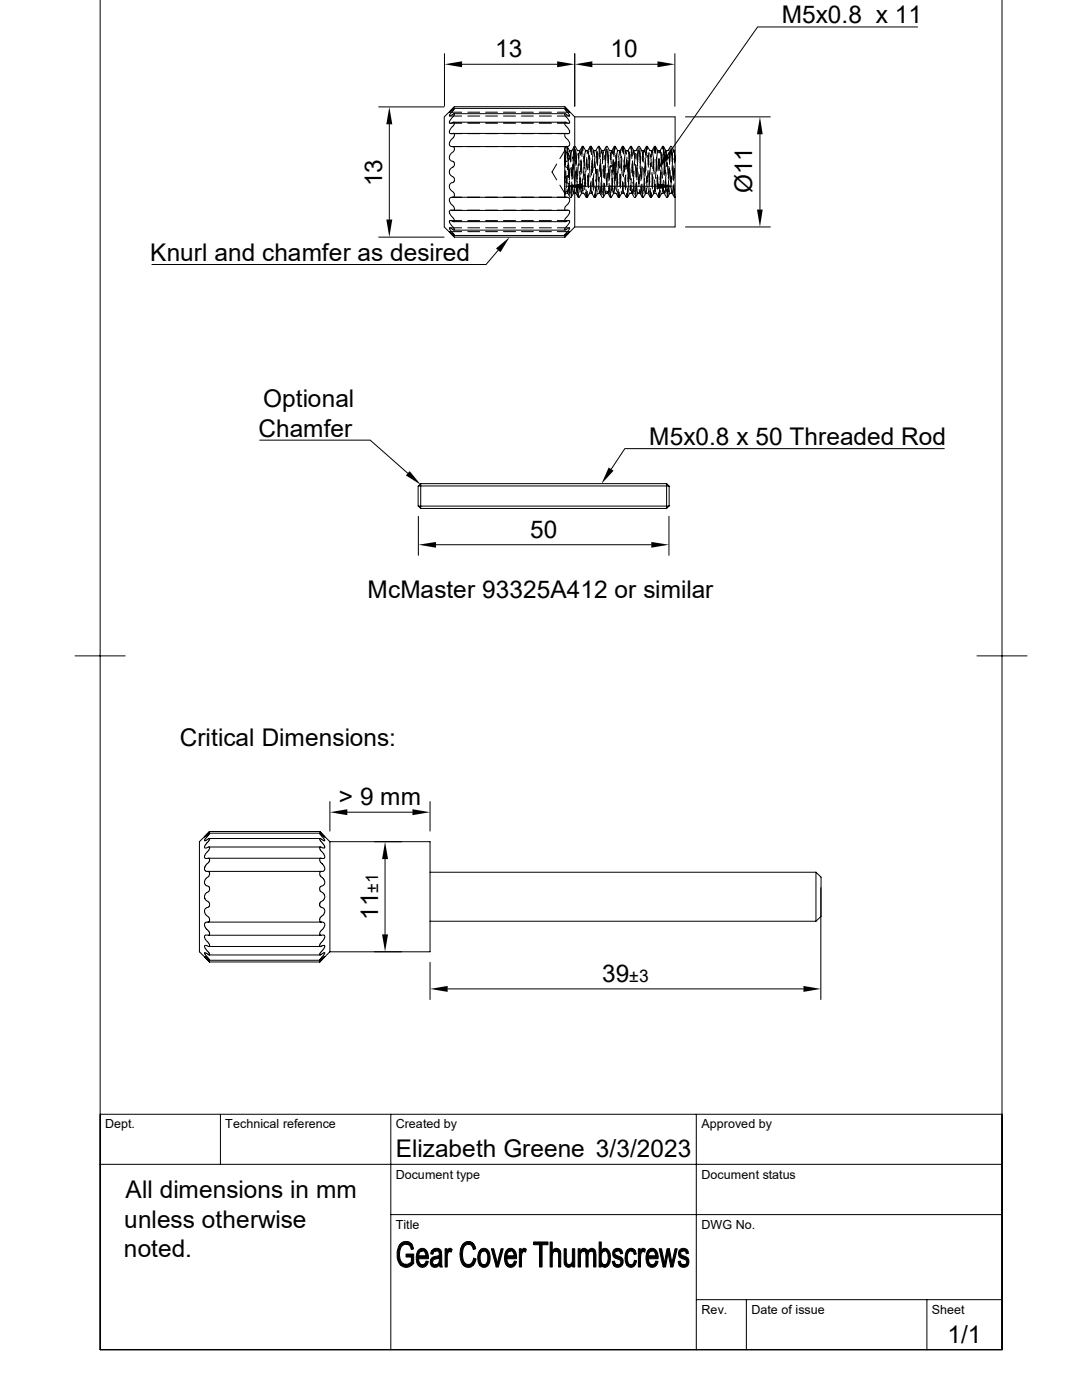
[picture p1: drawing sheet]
<svg xmlns="http://www.w3.org/2000/svg" width="216mm" height="279mm" viewBox="0 0 216 279" stroke-linecap="round" stroke-linejoin="round" font-family="sans-serif">
<g fill="none" stroke="#000" stroke-width=".2">
<path d="M20 0v269.4h179.9M88.7 10.7v10.5M92.2 12.8h19M114.7 10.7v10.5M118.2 12.8h13M134.7 10.7v10.5M183.1 5.4h-31.9l-18.1 25.7M199.9 0v269.4M75.6 21.3h13M77.7 24.8v19M89.7 22.4h2.4M89.7 23.2h2.4"/>
<path d="M89.8 24.6h2.3M90 26.7h2.1M90.2 39.4h22.9M90.5 26.6h22.4M90.6 24.4h22.2M90.6 22.7h22.1M90.6 21.6h22.1M90.7 21.3l-1 1.1 1-.8-.9 1.2a.19 .19 0 0 0-.2 .2 .19 .19 0 0 0 .2 .2 .19 .19 0 0 0 .2-.2l.5-.3a.31 .31 0 0 1-.1 .5l-.5 .7a.35 .35 0 0 0-.3 .4 .35 .35 0 0 0 .3 .3h.1a.43 .43 0 0 1 .7-.1l-.2 .6-.8 1a.45 .45 0 0 0 .1 .6 .45 .45 0 0 0 .6-.1l.3 .2-.1 .4-.7 .8-.2 .7a.64 .64 0 0 0 .8 .6l.2 .2-.1 .5-.8 .9-.1 .7 .3 .5 .6 .2 .1 .6-.2 .4-.7 .5-.1 .7 .2 .4 .7 .6 .1 .6-.2 .3-.7 .3-.1 .6 .2 .6 .7 .6 .1 .5a.72 .72 0 0 1-.8 .5l-.2 .3v.4l1 1.4-.1 .3-.3 .1a.48 .48 0 0 0-.6 .2 .48 .48 0 0 0 .2 .6l.6 .8 .2 .5a.47 .47 0 0 1-.7-.1 .3 .3 0 0 0-.4 .3 .3 .3 0 0 0 .2 .3l.7 .8 .2 .5h-.2l-.7-.4a.4 .4 0 0 0 .2 .6l.7 .9-1-.7 1 1M90.7 21.3l-2.1 2v22l2.1 2M90.7 21.3h22M93.3 22.4h2.4M93.3 26.7h2.4"/>
<path d="M93.3 23.2h2.4M93.3 24.6h2.4M96.9 22.4h2.4M96.9 26.7h2.4M96.9 23.2h2.4M96.9 24.6h2.4M100.5 22.4h2.4M100.5 26.7h2.4M100.5 23.2h2.4M100.5 24.6h2.4M104.1 22.4h2.3M104.1 26.7h2.3"/>
<path d="M104.1 23.2h2.3M104.1 24.6h2.3M107.6 22.4h2.4M107.6 26.7h2.4M107.6 23.2h2.4M107.6 24.6h2.4M111.1 32.7l-.9 1.6 .9 1.6M111.2 22.4h2.5M111.2 26.7h2.1M111.2 23.2h2.4M111.2 24.6h2.3M111.7 37l1 1.6"/>
<path d="M112.7 35.1v4.1M112.7 38.8v.2a.51 .51 0 0 0 .7 .4l.3 .3-.1 .6-.8 1-.1 .5a.64 .64 0 0 0 .8 .2l.2 .1-.1 .5-.9 1.2v.4h.3a.33 .33 0 0 1 .4-.2 .33 .33 0 0 1 .2 .4l-.7 1a.31 .31 0 0 0-.1 .5l.6-.3a.18 .18 0 0 1 .3-.1 .18 .18 0 0 1-.2 .3l-.7 .9-.1 .3 1-.8-.1 .2-.9 .9 2-2M112.7 21.3l.9 1 .1 .1-1-.8 .1 .3 .7 .9a.19 .19 0 0 1 .2 .2 .19 .19 0 0 1-.2 .2 .19 .19 0 0 1-.2-.2l-.5-.3a.34 .34 0 0 0-.1 .3 .34 .34 0 0 0 .2 .3l.5 .6a.39 .39 0 0 1 .3 .3 .39 .39 0 0 1-.2 .4l-.8-.2 .1 .6 .5 .6 .4 .7a.48 .48 0 0 1-.3 .4 .48 .48 0 0 1-.5-.1l-.2 .1v.5l.9 1.2 .1 .5a.83 .83 0 0 1-.9 .4l-.1 .7 .8 .9 .2 .7-.4 .5-.5 .2-.1 .8 .8 .6 .2 .8-.2 .4-.8 .6v.3v-2.9M112.7 37.5v1.3M112.7 31.1l.1 1.8M112.7 31.1v1.5M112.7 21.3l2 2M112.7 30.1l-1 1.6M112.7 34.1v1.5M112.8 38.5l-.1-2.5a.67 .67 0 0 0 .7 .6l.2 .2v.7l-.9 1v.3M112.9 30.1l-.2 2.4M112.9 38.5l-.2 .4"/>
<path d="M112.9 38.6h.4M112.9 34.1l.1 2.4M112.9 30.5l-.1 2.4M113 29.2l-.3 .6v1.3M113.1 29.3h.1l.2 2.1M113.1 29.5l.2 2.3M113.2 35.1l-.2 2.3M113.3 38.5l.5 .9h.2l.5-.9M113.3 33l.2 2.4M113.5 32.6l.1 2.3M113.5 31.5l-.2 2.4M113.5 37.1l-.2 1.4-.2-.8"/>
<path d="M113.5 36.6l.2 2.4M113.6 30.3l.1-.2 .2 2.1M113.6 36.1l.2 2.4M113.7 33.5l-.1 2.4M114 33.4l.1 2.4M114.1 36.3l-.1 2.4M114.1 30.1l-.1 .5-.2 1.7M114.2 36.8l-.2 2.4M114.2 37l.2 1.5 .2-.7M114.3 32.8l-.1 2.3M114.3 31.3l.2 2.4M114.4 33.3l-.1 2.3"/>
<path d="M114.5 38.6h.4M114.6 34.9l.1 2.4M114.6 29.2l-.3 2.4M114.6 29.2h.1M114.6 29.2l-.5 .9h-.4l-.5-.9-23 .1M114.6 29.7l-.1 2.4M114.7 23.3v22M114.7 23.3h20v22h-20M114.8 30.4l.1 2.3M114.8 29.2l.5 .9h.4M114.9 34.2l-.2 2.4M114.9 29.8l.1 2.4"/>
<path d="M114.9 38.5l.5 .9h.1M115 33.9l.1 2.4M115.1 33.4l.1 2.4M115.1 30.6l-.2 2.4M115.2 37.5l.2 1.9 .1-.4M115.2 36.3l-.1 1.6-.2 .6v-.1M115.3 37l.2 2.4M115.4 32.7l-.2 2.4M115.4 30.6l.2 2.4M115.7 34.2l.1 2.4M115.7 35.5l-.1 2.3M115.9 36l-.2 2.4"/>
<path d="M115.9 30.9l-.1-.7-.1-.1-.2 1.4M116 31.9l-.2 2.4M116 32.1l.1 2.4M116 32.4l-.1 2.4M116 38.6h.5M116.1 38.5l-.5 .9M116.2 37.2h15M116.2 35.7l.2 2.4M116.3 37l-.2 1.5-.2-.7M116.3 29.2h-.1l-.5 .9M116.4 30l-.2-.8-.2 1.5M116.4 29.2l.5 .9"/>
<path d="M116.5 29.5l-.2-.3-.2 2M116.5 31.2l.1 2.4M116.5 38.5l.5 .9h.1M116.5 33.4l-.1 2.4M116.5 30.7l.2 2.4M116.6 34.8l.2 2.4M116.8 34.3l.1 2.4M116.8 35.5l-.1 2.3M116.8 30.1h.5M116.9 37.8l.2 1.6 .2-.7M116.9 30.3l-.1-.2-.2 2.1M117.1 31.9l-.2 2.3"/>
<path d="M117.1 31.5l.1 2.3M117.2 38.2l-.1 1.2-.3-1M117.2 30.7l.1-.6 .2 1.7M117.3 35l.2 2.4M117.4 34.6l-.1 2.4M117.5 35.1l-.1 2.4M117.6 31.1l-.1 2.3M117.6 33l.2 2.3M117.6 38.6h.5M117.7 31.5l-.1 2.4M117.7 29.8l.2-.6 .1 1.7M117.8 30.3l.2-1.1 .1 1.2"/>
<path d="M117.8 29.2l-.5 .9M117.8 29.2h.1M117.9 36.5l.2 2.1 .1-.4M117.9 36.2l-.2 2.2-.5 1M118 29.2l.5 .9M118.1 38.5l.5 .9M118.1 32l.1 2.4M118.2 32.6l-.2 2.4M118.2 31.6l.1 2.4M118.3 35.6l.1 2.4M118.4 35.2l.1 2.3M118.4 30.1h.5"/>
<path d="M118.5 34.7l-.2 2.3M118.6 31.1l-.1-.9-.1-.1-.2 1.3M118.6 39.4h.1M118.7 31.1l-.2 2.4M118.7 32.3l.2 2.4M118.9 37.3l-.2 2.1-.2-.2M119 37.8l-.2 1.6-.2-.7M119 30.2l.2 2.4M119 35.9l.2 2.3M119 33.8l-.1 2.4M119.2 34.2l-.2 2.4M119.3 30.2l-.2 2.4"/>
<path d="M119.3 33.8l.1 2.4M119.3 38.6h.4M119.3 38.5l-.5 .9M119.3 30.6l-.1 2.4M119.4 29.2l-.5 .9M119.4 29.2h.1l.6 .9M119.5 29.4l.1-.2 .2 2.1M119.5 29.3l.2 2.4M119.5 37.3l.2 1.2 .2-1.1M119.6 35.3l-.2 2.4M119.7 38.5l.5 .9M119.8 32.9v2.4"/>
<path d="M119.8 31.8l-.1 2.4M119.8 32.5l.2 2.4M119.9 36.4l.2 2.4M119.9 30.6l.2-.5 .2 1.8M120.1 36.1l.1 2.3M120.1 30.1h.4M120.1 33.8l-.1 2.4M120.4 33.1l.1 2.4M120.4 30.3l-.2 2.3M120.5 36.5l-.2 2.4M120.6 36.9l-.2 2.3M120.6 36.7l.2 1.8 .2-.4"/>
<path d="M120.7 32.9l-.1 2.4M120.7 31l.2 2.4M120.8 33.3l-.1 2.4M120.9 38.6h.4M120.9 34.6l.2 2.4M120.9 38.5l-.5 .9h-.2M120.9 29.4l-.2 2.3M121 29.2l-.5 .9M121 29.8l-.1 2.3M121 29.2h.2l.5 .9h.4l.5-.9h.2l.5 .9h.4l.5-.9h.1M121.2 30.1l.1 2.4M121.2 34.5l-.1 2.4"/>
<path d="M121.3 29.8l.2 2.4M121.3 38.5l.5 .9h.2l.5-.9M121.4 33.7l.1 2.4M121.5 33.4l.1 2.4M121.5 31l-.2 2.4M121.5 36.6l-.2 1.9-.1-.3M121.6 37.3l.2 2.1 .1-.2M121.7 37l.2 2.3M121.8 30.4l.2 2.3M121.8 33l-.2 2.4M122 33.9l.2 2.4M122.1 35.6l-.1 2.5"/>
<path d="M122.2 30.6l-.1-.5-.2 1.7M122.3 36l-.2 2.4M122.3 32.1l-.1 2.4M122.3 31.8l.2 2.4M122.4 32.4l-.1 2.4M122.5 38.6h.4M122.6 35.4l.2 2.4M122.7 37.3l-.2 1.2-.2-1M122.7 29.8l-.1-.6-.2 1.7M122.9 29.5l-.2-.3-.2 2M122.9 31l.1 2.4M122.9 33.7l-.1 2.4"/>
<path d="M122.9 38.5l.5 .9h.2l.5-.9M122.9 30.6l.2 2.4M123 34.6l.1 2.4M123.1 34.2l.2 2.4M123.2 38.1l.2 1.3 .2-1M123.2 35.8l-.2 2.3M123.2 30.1l-.2 2.4M123.4 37.8l.1 1.6 .2-.7M123.4 32.2l-.1 2.4M123.4 31.2l.2 2.3M123.5 31l.2-.9 .2 1.4M123.7 34.7l.1 2.4"/>
<path d="M123.8 34.8l-.1 2.4M123.9 35.2l-.1 2.3M124 31.2l-.1 2.4M124 32.7l.2 2.4M124.1 31.6l-.1 2.4M124.1 30l.1-.8 .2 1.5M124.1 38.6h.4M124.2 36.2l.2 1.9 .1 .4M124.3 36.5l-.2 2-.1-.2M124.4 29.2l.5 .9h.4M124.5 38.5l.5 .9h.1l.6-.9M124.5 30.3l-.2-1.1-.1 1.2"/>
<path d="M124.5 31.9l.1 2.4M124.5 32.9l-.1 2.4M124.6 31.5l.1 2.4M124.7 35.5l.1 2.3M124.8 35.1l.1 2.3M124.9 34.9l-.2 2.4M125 30.8l-.2-.7-.2 1.6M125.1 31.4l-.2 2.3M125.1 32l.2 2.3M125.3 37.5l-.2 1.9-.2-.4M125.3 30.2v-.1l.1 .4 .2 1.8M125.3 37.9l-.1 1.5-.2-.8"/>
<path d="M125.3 35.5l.2 2.4M125.4 33.9l-.1 2.4M125.6 34.3l-.2 2.4M125.6 30.3l-.1 2.4M125.6 33.5l.2 2.4M125.6 38.6h.5M125.7 30.8l-.1 2.3M125.9 29.6l.1-.4 .2 1.9M125.9 29.3l.2 2.3M125.9 37l.2 1.6 .2-.9M125.9 29.2h-.1l-.5 .9M126 35.6l-.2 2.4"/>
<path d="M126 29.2l.5 .9M126.1 38.5l.5 .9M126.2 32.8l.1 2.4M126.2 32.1l-.1 2.4M126.2 32.3l.2 2.4M126.3 36.4l.2 2.3M126.3 30.9l.2-.8 .2 1.5M126.4 35.9l.2 2.4M126.4 30.1h.5M126.5 34.2l-.1 2.3M126.8 30.6l-.2 2.4M126.8 32.8l.1 2.4"/>
<path d="M126.9 36.6l-.2 2.3M127 37.1l-.1 1.9-.1 .4h-.2M127 36.4l.3 2.2v-.2M127 30.7l.3 2.4M127.1 33l-.1 2.4M127.2 33.5l-.1 2.4M127.3 38.6h.4M127.3 34.3l.2 2.4M127.3 38.5l-.5 .9M127.3 29.4l-.1 2.4M127.4 29.9l-.1 2.4M127.6 29.2h-.2l-.5 .9"/>
<path d="M127.6 30.1l.1 2.4M127.6 29.2l.5 .9M127.6 29.6l.2 2.4M127.6 34.8l-.1 2.4M127.7 38.5l.5 .9h.2l.5-.9M127.8 33.7l.1 2.4M127.9 33.1l.1 2.5M127.9 31.3l-.2 2.4M127.9 36.9l-.2 1.6-.1-.7M128 37.3l.2 2.1 .1-.2M128.1 36.7l.2 2.4M128.2 33.3l-.2 2.4"/>
<path d="M128.4 33.6l.2 2.3M128.6 35.7l-.2 2.4M128.6 30.4l-.1-.3-.3 2M128.7 36.2l-.2 2.4M128.7 37.1l.2 1.4 .1-.9M128.7 32.1l-.1 2.4M128.7 31.5l.2 2.5M128.8 32.6l-.1 2.4M128.9 38.6h.4M128.9 35.1l.2 2.4M129 29.2l-.5 .9h-.4l.3 2.3M129 29.2h.2l.5 .9"/>
<path d="M129.2 29.8l-.2-.6-.2 1.7M129.2 29.3l-.1-.1-.1 .4-.1 1.9M129.2 31l.2 2.4M129.3 34l-.2 2.4M129.3 38.5l.5 .9M129.3 30.5l.2 2.4M129.4 34.5l.1 2.4M129.5 34l.2 2.4M129.5 30.5l-.1 2.4M129.6 36.1l-.2 2.3M129.6 38.1l.2 1.3 .2-1M129.8 37.6l.1 1.8 .2-.5"/>
<path d="M129.8 32.5l-.1 2.4M129.8 30.9l.2 2.3M130.1 34.4l.1 2.4M130.2 34.8l-.2 2.5M130.3 35.3l-.1 2.4M130.3 31.2l-.2-1.1-.2 1.2M130.4 31.3l-.1 2.4M130.4 32.3l.2 2.4M130.5 31.7l-.2 2.4M130.5 30.1l.1-.9 .2 1.4M130.5 38.6h.4M130.5 38.5l-.5 .9h-.2"/>
<path d="M130.6 35.9l.2 2.4M130.6 29.2l-.5 .9h-.4M130.6 29.2h.2l.5 .9h.4l.5-.9h.2l.5 .9h.4M130.7 36.8l-.2 1.7-.2-.5M130.9 30.2l-.2-1-.1 1.4M130.9 31.8l.1 2.4M130.9 33.2l-.1 2.4M131 31.4l.1 2.3M131.1 35.4l.1 2.4M131.2 34.9l.1 2.4M131.2 35.3l-.1 2.3M131.4 30.5l-.1-.4-.3 1.9"/>
<path d="M131.5 31.7l-.2 2.4M131.5 31.7l.2 2.3M131.6 30.5l.1-.4 .3 1.9M131.7 37.6l-.3 1.8-.1-.5M131.7 38l-.1 1.4-.2-.9M131.7 35.2l.2 2.4M131.8 34l-.1 2.4M132 34.4l-.2 2.4M132 30.4l-.1 2.5M132 33.2l.2 2.4M132.1 38.5l-.5 .9h-.2l-.5-.9M132.1 38.6h.4"/>
<path d="M132.2 30.9l-.2 2.3M132.2 29.3v-.1l.1 .3 .2 2M132.2 29.7l.2-.5 .2 1.9M132.2 36.7l.3 1.8 .1-.5M132.4 36l-.2 2.4M132.5 38.5l.5 .9h.1M132.5 32.6l.2 2.4M132.6 32.4l-.2 2.4M132.6 32.3l.2 2.3M132.7 31.2l.2-1.1 .2 1.2M132.7 36.2l.2 2.4M132.8 35.8l.2 2.4"/>
<path d="M132.9 34.4l-.1 2.4M133.1 30.9l-.1 2.3M133.1 32.5l.2 2.3M133.3 36.7l-.2 2.4M133.4 37.1l-.1 1.7-.2 .6M133.4 36l.2 2.4M133.4 30.4l.2 2.4M133.5 33.2l-.2 2.4M133.6 33.6l-.1 2.3M133.7 34l.2 2.4M133.7 38.5l-.5 .9M133.7 38.6h.4"/>
<path d="M133.7 29.6l-.1 2.4M133.8 30l-.2 2.4M133.9 29.9l.2 2.4M133.9 29.2h-.1l-.5 .9M134 29.2l.5 .9M134 35.1l-.1 2.4M134.1 29.5l.1 2.4M134.1 38.5l.6 .9M134.2 33.5l.1 2.4M134.2 31.6l-.1 2.4M134.3 33.1l.1 2.4M134.3 37.2l-.1 1.3-.3-1"/>
<path d="M134.4 30.4l.1-.3 .2 1.4-.1 1M134.5 30.1h.2M134.5 36.7l.2 2.7-.2-.5-.1-1.9M134.5 33.7l-.1 2.3M136.8 23.3h16.9M151.6 26.8v15M75.6 47.3h13M89.7 46.2h2.4M89.7 45.5h2.4M89.8 44h2.3M90 42h2.1M90.5 42h22.4"/>
<path d="M90.6 44.2h22.2M90.6 45.9h22.1M90.6 47h22.1M90.7 47.3h22M93.3 46.2h2.4M93.3 44h2.4M93.3 42h2.4M93.3 45.5h2.4M96.9 46.2h2.4M96.9 44h2.4M96.9 42h2.4M96.9 45.5h2.4"/>
<path d="M99.4 50l-2.4 2.8h-66.7M100.5 46.2h2.4M100.5 44h2.4M100.5 42h2.4M100.5 45.5h2.4M104.1 46.2h2.3M104.1 44h2.3M104.1 42h2.3M104.1 45.5h2.3M107.6 46.2h2.4M107.6 44h2.4M107.6 42h2.4"/>
<path d="M107.6 45.5h2.4M111.2 46.2h2.5M111.2 44h2.3M111.2 42h2.1M111.2 45.5h2.4M136.8 45.3h16.9M51.8 87.8h22.1l7.5 6.6M83.5 97h50M83.9 96.5v5M83.9 96.5l-.5 .5v4l.5 .5M83.9 96.5h49.1M133 96.5v5"/>
<path d="M133 96.5l.5 .5v4l-.5 .5h-49.1M188.4 89.5h-63.7l-2.7 4.1M83.5 101h50M83.5 103v7.8M87 108.7h43M133.5 103v7.8M15 130.9h10M194.9 130.9h10M65.8 160v5.9M85.8 160v5.9M41.5 173.9h22.6M41.6 171.3h22.4"/>
<path d="M41.7 169h22.2M41.7 167.3h22.2M41.8 166.3h22M41.8 165.9l-1 1.1 1-.7-.9 1.2a.17 .17 0 0 0-.1 .3 .17 .17 0 0 0 .3-.1l.6-.4 .1 .1-.1 .5-.7 .8a.32 .32 0 0 0-.2 .4 .32 .32 0 0 0 .5 .1 .33 .33 0 0 1 .5 0l-.1 .5-.7 .7-.2 .5a.57 .57 0 0 0 .9 .4l.1 .1v.5l-.8 .8-.2 .5 .1 .5 .8 .2 .1 .3-.1 .6-.7 .6-.2 .5 .2 .7 .7 .3 .1 .3-.1 .7-.6 .3-.3 .6 .1 .6 .8 .6 .1 .4-.1 .5-.7 .4-.2 .4 .1 .7 .8 .7 .1 .3-.1 .6h-.6l-.3 .4 .1 .6 .7 .7 .2 .5-.1 .4h-.4a.47 .47 0 0 0-.5 .3 .47 .47 0 0 0 .2 .6l.8 1.1v.3l-.4-.1a.34 .34 0 0 0-.6-.1 .34 .34 0 0 0 .2 .6l.7 .9 .1 .3-.1 .1-.6-.4a.18 .18 0 0 0-.3 0 .18 .18 0 0 0 .1 .3l.9 1.1-1-.7 1 1.1M41.8 165.9l-2 2.1v21.9l2 2.1M41.8 165.9h22M63.8 165.9l1 1.1-1-.7 .8 1a.28 .28 0 0 1 .2 .2 .28 .28 0 0 1-.2 .3l-.8-.5 .1 .4 .8 1.2a.26 .26 0 0 1 0 .3 .26 .26 0 0 1-.4 0l-.5-.2v.4l.8 1.1 .2 .4a.57 .57 0 0 1-.9 .4l-.1 .1v.5l.8 .8 .2 .5v.3l-.2 .4h-.7l-.1 .3 .1 .6 .7 .6 .2 .5-.1 .6-.7 .4-.2 .3 .1 .6 .7 .6 .2 .4-.2 .8-.6 .4-.2 .3 .1 .6 .6 .3 .3 .5-.2 .7-.6 .6-.2 .4 .1 .5 .7 .2 .2 .3-.2 .9-.6 .5-.2 .4 .1 .4h.4a.44 .44 0 0 1 .5 .3 .44 .44 0 0 1-.2 .5l-.8 1.2v.3l.6-.2a.29 .29 0 0 1 .4 .1 .29 .29 0 0 1-.1 .4l-.8 1-.1 .4 .8-.5a.3 .3 0 0 1 .2 .3 .3 .3 0 0 1-.3 .3l-.7 .9 1-.7-1 1.1 2-2.1M63.8 165.9l2 2.1M65.8 168v21.9M65.8 168h20v21.9h-20M69.3 162.1h13M76.8 171.4v15.1"/>
<path d="M85.8 174.1h77M162.8 174.1v9.8M162.8 174.1l1 .9v7.9l-1 1h-77M163.8 177.2v22.3M41.5 184h22.6M41.6 186.6h22.4M41.7 188.9h22.2M41.7 190.6h22.2M41.8 191.6h22M41.8 192h22M85.8 192.1v7.4M89.3 197.4h71"/>
<path d="M20 232.4h179.9M44 222.4v10M78 222.4v47M138.9 222.4v47M199.9 222.4h-179.9v47h179.9M78 242.4h121.9M138.9 259.4h61M148.9 259.4v10M185 259.4v10"/>
</g>
<g fill="#000" stroke="#000" stroke-width=".2">
<path d="M79.9 248.2a1.59 1.59 0 0 1 2.3 .1h-1.2a1.61 1.61 0 0 0-1.3 2 1.7 1.7 0 0 0 1.2 2l-1.1 .1a3.8 3.8 0 0 1 .1-4.2z" fill-rule="evenodd"/>
<path d="M81 248.3h1.2l.3 1-.4 .1a1.06 1.06 0 0 0-1.1-1.1z" fill-rule="evenodd"/>
<path d="M81 250.3h1.5v1.9a1.68 1.68 0 0 1-2.7 .2l1.5-.1 .8-.5v-.9h-1.1z" fill-rule="evenodd"/>
<path d="M83.4 249.6h.9l-.6 .4-.2 .7h2v.5h-2l.2 .9 .6 .3h-.9a3 3 0 0 1 0-2.8z" fill-rule="evenodd"/>
<path d="M83.5 249.5a1.15 1.15 0 0 1 1.4-.2 1.15 1.15 0 0 1 .5 1.3l.1 .1h-2h1.5l-.2-.7-.2-.3-1.2-.1z" fill-rule="evenodd"/>
<path d="M83.4 252.4h1.1l.3-.2 .2-.5 .5 .1a1.14 1.14 0 0 1-.8 1.1 1.14 1.14 0 0 1-1.3-.5z" fill-rule="evenodd"/>
<path d="M86.1 249.6h.9l-.4 .2-.2 .5-.5-.1z" fill-rule="evenodd"/>
<path d="M86.1 251.2l.2-.2 1.3 .1a1.41 1.41 0 0 0-1.3 .7v.1a.51 .51 0 0 0 .6 .5l.7 .1a1.02 1.02 0 0 1-1.4 .2 1.02 1.02 0 0 1-.2-1.4z" fill-rule="evenodd"/>
<path d="M86.4 249.4a1.09 1.09 0 0 1 1.3-.1 1.09 1.09 0 0 1 .4 1.2v1.9l.2 .5h-.5l-.1-.5h-.5l.4-.5 .1-.9h-1.4l.7-.3a.56 .56 0 0 0 .7-.5 .56 .56 0 0 0-.7-.6h-.9z" fill-rule="evenodd"/>
<path d="M86.9 252.4h.8z" fill-rule="evenodd"/>
<path d="M88.8 249.2h.4v.6h.5a1.11 1.11 0 0 0-.5 1.2v1.9h-.4z" fill-rule="evenodd"/>
<path d="M89.4 249.4a.5 .5 0 0 1 .8-.1l-.2 .6-.8-.1z" fill-rule="evenodd"/>
<path d="M92.4 248.3a1.37 1.37 0 0 1 2.1 0h-1a1.75 1.75 0 0 0-1.2 2.1 1.58 1.58 0 0 0 1.1 1.9l1.1 .1a1.47 1.47 0 0 1-1.6 .4 1.47 1.47 0 0 1-1-1.3l-.1-1.2a3.1 3.1 0 0 1 .6-2z" fill-rule="evenodd"/>
<path d="M94.5 251.1l.5 .1-.4 1.1h-1.2a1.17 1.17 0 0 0 1.1-1.2z" fill-rule="evenodd"/>
<path d="M93.5 248.3h1l.4 .9-.5 .2-.4-.9z" fill-rule="evenodd"/>
<path d="M95.7 249.6h.9a1.49 1.49 0 0 0-.8 2l.3 .6 .5 .2h-.9a3 3 0 0 1 0-2.8z" fill-rule="evenodd"/>
<path d="M95.7 249.6a1.17 1.17 0 0 1 1.4-.3 1.17 1.17 0 0 1 .6 1.2 1.83 1.83 0 0 1-1.1 2.4l-.5-.1-.4-.4h.9a1.46 1.46 0 0 0 .7-1.8l-.4-.9z" fill-rule="evenodd"/>
<path d="M98 249.2h.5l.7 2.9-.2 .8z" fill-rule="evenodd"/>
<path d="M100 249.2h.4l-1 3.7h-.4z" fill-rule="evenodd"/>
<path d="M101 249.6h.9l-.5 .3-.2 .8h1.9v.5h-2l.2 .9 .3 .2 .3 .1h-.9a3 3 0 0 1 0-2.8z" fill-rule="evenodd"/>
<path d="M101.3 249.3a1.19 1.19 0 0 1 1.3 .1 1.19 1.19 0 0 1 .4 1.2l.1 .1h-1.9h1.4l-.2-.7-.2-.3-1.2-.1z" fill-rule="evenodd"/>
<path d="M101 252.4h1.1l.3-.2 .2-.5 .5 .1a1.15 1.15 0 0 1-.8 1 1.15 1.15 0 0 1-1.3-.4z" fill-rule="evenodd"/>
<path d="M103.6 249.2h.4v.6h.6a1.11 1.11 0 0 0-.5 1.2v1.9h-.5z" fill-rule="evenodd"/>
<path d="M104.2 249.4a.5 .5 0 0 1 .8-.1l-.1 .6-.9-.1z" fill-rule="evenodd"/>
<path d="M106.5 247.9h2.8v.5h-1.1v4.5h-.5v-4.5h-1.2z" fill-rule="evenodd"/>
<path d="M109.8 247.9h.4v1.7l1.6 .1h-1.1l-.3 .3-.2 .7v2.2h-.4z" fill-rule="evenodd"/>
<path d="M110.4 249.4a.81 .81 0 0 1 1.4 .3l-1.6-.1z" fill-rule="evenodd"/>
<path d="M110.9 249.7h.9v.2l.1 3h-.4l-.1-2.8-.2-.4z" fill-rule="evenodd"/>
<path d="M112.6 249.2h.4v2.7a.5 .5 0 0 0 .5 .5h.7a.91 .91 0 0 1-1.2 .4 .91 .91 0 0 1-.4-1.1z" fill-rule="evenodd"/>
<path d="M113.5 252.4l.8-.1-.1 .1z" fill-rule="evenodd"/>
<path d="M114.2 249.2h.5v3.7h-.4v-.6h-.4l.3-.7z" fill-rule="evenodd"/>
<path d="M115.4 249.2h.3v.5l.5 .1-.4 .6v2.5h-.4z" fill-rule="evenodd"/>
<path d="M115.8 249.6l.7 .1h-.8z" fill-rule="evenodd"/>
<path d="M116 249.4a.76 .76 0 0 1 .7-.3 .76 .76 0 0 1 .6 .7l-1.5-.2z" fill-rule="evenodd"/>
<path d="M116.8 249.8l1.2-.1-.3 .1-.3 .4-.1 2.7h-.4v-2.6z" fill-rule="evenodd"/>
<path d="M117.5 249.5a.85 .85 0 0 1 1.1-.2 .85 .85 0 0 1 .3 1v2.6h-.5v-2.5a.55 .55 0 0 0-.4-.7l-.7-.1z" fill-rule="evenodd"/>
<path d="M119.5 247.9h.5v1.7h.7a1.74 1.74 0 0 0-.7 2.2l.4 .6h-.4v.5h-.5z" fill-rule="evenodd"/>
<path d="M120 252.4h.6z" fill-rule="evenodd"/>
<path d="M120.3 249.3a1.22 1.22 0 0 1 1.5 1.5 1.82 1.82 0 0 1-1.1 2.1l-.5-.1-.2-.3 .6-.1a1.62 1.62 0 0 0 .7-2l-.4-.7-.9-.1z" fill-rule="evenodd"/>
<path d="M122.4 249.6h.8a.51 .51 0 0 0-.5 .6 .51 .51 0 0 0 .6 .5 1.12 1.12 0 0 1 1 1.6 1.12 1.12 0 0 1-1.9 .1h.9a.6 .6 0 0 0 .6-.6 .6 .6 0 0 0-.7-.6 1.06 1.06 0 0 1-.8-1.6z" fill-rule="evenodd"/>
<path d="M122.2 251.8l.4-.1 .1 .2a.58 .58 0 0 0 .6 .5h-.9z" fill-rule="evenodd"/>
<path d="M122.6 249.4a1.03 1.03 0 0 1 1-.2 1.03 1.03 0 0 1 .6 .9l-.4 .1a.58 .58 0 0 0-.6-.6h-.8z" fill-rule="evenodd"/>
<path d="M125.2 249.4a1 1 0 0 1 1.5 .2h-.8a1.49 1.49 0 0 0-.7 2l.2 .6 .5 .2h-.8a2.97 2.97 0 0 1 .1-3z" fill-rule="evenodd"/>
<path d="M125.1 252.4h1l.3-.2 .2-.7 .4 .1a1.09 1.09 0 0 1-.6 1.2 1.09 1.09 0 0 1-1.3-.4z" fill-rule="evenodd"/>
<path d="M125.9 249.6h.8l.3 .7-.5 .1v-.2a.58 .58 0 0 0-.6-.6z" fill-rule="evenodd"/>
<path d="M127.4 249.2h.4v.6h.5a1.11 1.11 0 0 0-.5 1.2v1.9h-.4z" fill-rule="evenodd"/>
<path d="M128.1 249.3l.3-.2 .4 .2-.1 .6-.9-.1z" fill-rule="evenodd"/>
<path d="M129.2 249.6h.9l-.6 .4-.1 .7h1.9v.5h-1.9l.2 .9 .5 .3h-.9a3 3 0 0 1 0-2.8z" fill-rule="evenodd"/>
<path d="M129.4 249.5a1.15 1.15 0 0 1 1.3-.2 1.15 1.15 0 0 1 .6 1.3v.1h-1.9h1.5l-.2-.7-.2-.3-1.3-.1z" fill-rule="evenodd"/>
<path d="M129.2 252.4h1.1l.3-.2 .3-.5 .4 .1a1.14 1.14 0 0 1-.8 1.1 1.14 1.14 0 0 1-1.3-.5z" fill-rule="evenodd"/>
<path d="M131.5 249.2h.5l.5 2.9-.2 .8z" fill-rule="evenodd"/>
<path d="M133.1 249.2h.5l-.8 3.7h-.5z" fill-rule="evenodd"/>
<path d="M133.6 249.2l.5 2.8-.2 .9-.6-2.8z" fill-rule="evenodd"/>
<path d="M134.7 249.2h.4l-.8 3.7h-.4z" fill-rule="evenodd"/>
<path d="M135.5 249.6h.9a.51 .51 0 0 0-.6 .6 .51 .51 0 0 0 .6 .5 1.11 1.11 0 0 1 1 1.6 1.11 1.11 0 0 1-1.9 .1h.9a.6 .6 0 0 0 .6-.6 .6 .6 0 0 0-.7-.6 1.1 1.1 0 0 1-.8-1.6z" fill-rule="evenodd"/>
<path d="M135.3 251.8l.5-.1v.1a.64 .64 0 0 0 .6 .6h-.9z" fill-rule="evenodd"/>
<path d="M135.6 249.4a1.02 1.02 0 0 1 1.1-.2 1.02 1.02 0 0 1 .7 .9l-.5 .1a.58 .58 0 0 0-.5-.6h-.9z" fill-rule="evenodd"/>
</g>
<g fill="#000">
<path d="M88.7 12.8l3.5-.6v1.2zM111.2 12.2l3.5 .6-3.5 .6zM114.7 12.8l3.5-.6v1.2zM131.2 12.2l3.5 .6-3.5 .6zM77.7 21.3l.6 3.5h-1.2zM112.7 37.2l3.5-.6v1.1zM131.2 36.6l3.5 .6-3.5 .5zM132.7 30.7l.9 .7-2.5 2.6zM151.6 23.3l.6 3.5h-1.2zM77.1 43.8h1.2l-.6 3.5zM99 49.6l2.7-2.3-1.8 3zM151 41.8h1.2l-.6 3.5z"/>
<path d="M81.7 94l2.3 2.8-3-1.9zM121.5 93.3l.9 .6-2.4 2.7zM83.5 108.7l3.5-.5v1.1zM130 108.2l3.5 .5-3.5 .6zM65.8 162.1l3.5-.6v1.2zM76.8 168l.6 3.4h-1.2zM82.3 161.5l3.5 .6-3.5 .6zM76.2 186.5h1.2l-.6 3.4zM85.8 197.4l3.5-.6v1.2zM160.3 196.8l3.5 .6-3.5 .6z"/>
</g>
<g font-size="4.9">
<text x="156" y="4.7">M5x0.8 x 11</text>
<text x="98.8" y="11.3">13</text>
<text x="121.8" y="11.3">10</text>
<text x="121.2" y="35.7">11</text>
<text x="76.2" y="37.2" transform="rotate(-90 76.2 37.2)">13</text>
<text x="150.1" y="38.6" transform="rotate(-90 150.1 38.6)">Ø11</text>
<text x="30" y="52.1">Knurl and chamfer as desired</text>
<text x="52.5" y="81.2">Optional</text>
<text x="51.6" y="87.1">Chamfer</text>
<text x="129.5" y="88.8">M5x0.8 x 50 Threaded Rod</text>
<text x="105.8" y="107.3">50</text>
<text x="73.4" y="119.3">McMaster 93325A412 or similar</text>
<text x="35.9" y="149">Critical Dimensions:</text>
<text x="67.6" y="160.7">&gt; 9 mm</text>
<text x="75.4" y="183.6" transform="rotate(-90 75.4 183.6)">11</text>
<text x="120.1" y="195.9">39</text>
<text x="79" y="230.9">Elizabeth Greene 3/3/2023</text>
<text x="25.1" y="239.1">All dimensions in mm</text>
<text x="24.8" y="245">unless otherwise</text>
<text x="24.7" y="250.8">noted.</text>
<text x="189.1" y="268">1/1</text>
</g>
<g font-size="3.5">
<text x="75.4" y="178.1" transform="rotate(-90 75.4 178.1)">±1</text>
<text x="125.6" y="195.9">±3</text>
</g>
<g font-size="2.5">
<text x="21" y="225.2">Dept.</text>
<text x="45" y="225.2">Technical reference</text>
<text x="79" y="225.2">Created by</text>
<text x="139.9" y="225.2">Approved by</text>
<text x="79" y="235.2">Document type</text>
<text x="139.9" y="235.2">Document status</text>
<text x="79" y="245.2">Title</text>
<text x="139.9" y="245.2">DWG No.</text>
<text x="140" y="262.2">Rev.</text>
<text x="149.9" y="262.2">Date of issue</text>
<text x="185.9" y="262.2">Sheet</text>
</g>
</svg>
